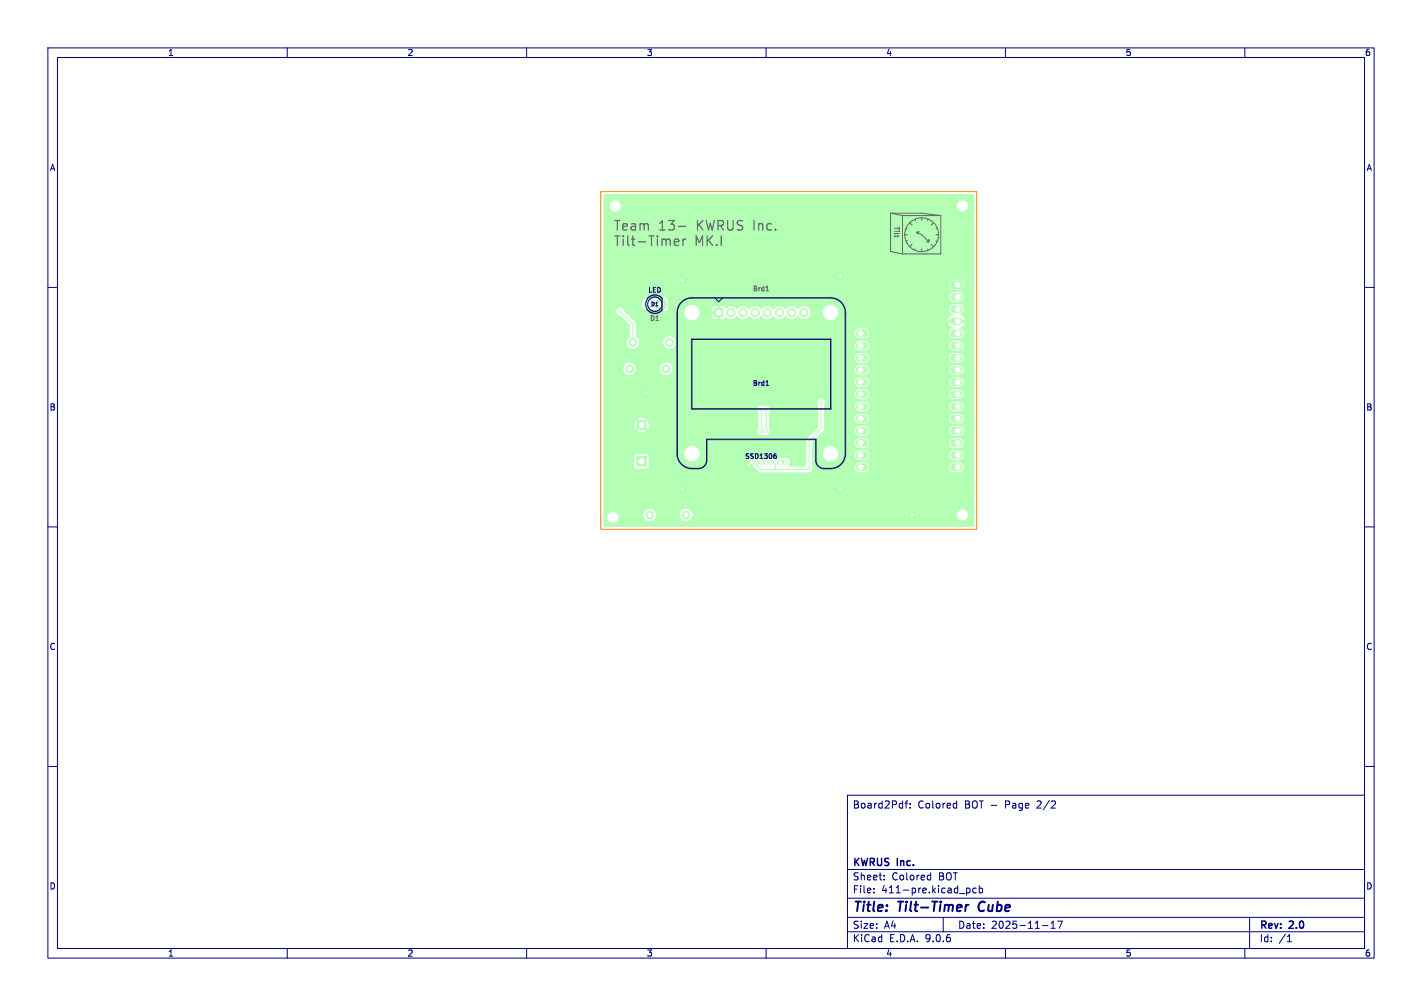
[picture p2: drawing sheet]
<svg xmlns="http://www.w3.org/2000/svg" width="297mm" height="210mm" viewBox="0 0 297 210" stroke-linecap="round" stroke-linejoin="round" font-family="sans-serif">
<g fill="#b3ffb3" stroke="#b3ffb3" stroke-width=".21">
<path d="M156.6 96.1h.8v.8h-.8z"/>
<path d="M149.3 64.4h1.7v1.7h-1.7z"/>
<path d="M198.5 58.7h2.4l.2 .2-.1 1.2-.2 .2-2.2-.1-.1-.2z"/>
<path d="M137.1 62.6h1.8v1.8h-1.8z"/>
<path d="M133 95.3h2v2h-2z"/>
<circle cx="158" cy="96.5" r=".42"/>
<circle cx="164" cy="96.5" r=".42"/>
<circle cx="159" cy="96.5" r=".42"/>
<circle cx="160" cy="96.5" r=".42"/>
<circle cx="161" cy="96.5" r=".42"/>
<circle cx="162" cy="96.5" r=".42"/>
<circle cx="163" cy="96.5" r=".42"/>
<circle cx="152.7" cy="65.3" r=".85"/>
<circle cx="155.2" cy="65.3" r=".85"/>
<circle cx="157.7" cy="65.3" r=".85"/>
<circle cx="160.3" cy="65.3" r=".85"/>
<circle cx="162.8" cy="65.3" r=".85"/>
<circle cx="165.4" cy="65.3" r=".85"/>
<circle cx="167.9" cy="65.3" r=".85"/>
<circle cx="131.5" cy="77" r=".8"/>
<circle cx="139.1" cy="77" r=".8"/>
<circle cx="143.3" cy="107.5" r=".8"/>
<circle cx="135.7" cy="107.5" r=".8"/>
<circle cx="135.5" cy="63.5" r=".9"/>
<circle cx="132.2" cy="71.5" r=".8"/>
<circle cx="139.8" cy="71.5" r=".8"/>
<circle cx="134" cy="88.7" r="1"/>
<circle cx="190.5" cy="107.5" r=".3"/>
<circle cx="135" cy="82" r=".3"/>
<circle cx="142.5" cy="102" r=".3"/>
<circle cx="175.5" cy="102" r=".3"/>
<circle cx="142.5" cy="58.5" r=".3"/>
<circle cx="175.5" cy="57.5" r=".3"/>
<circle cx="129.5" cy="65" r=".3"/>
<circle cx="159" cy="85.5" r=".3"/>
<circle cx="159" cy="90" r=".3"/>
<circle cx="160" cy="85.5" r=".3"/>
<circle cx="160" cy="90" r=".3"/>
<circle cx="171.5" cy="84" r=".3"/>
</g>
<g fill="none" stroke="#b3ffb3" stroke-width="1.6">
<path d="M179.5 69.6h1M179.5 72.2h1M179.5 74.7h1M179.5 77.2h1M179.5 79.8h1M199.3 62h1M199.3 64.5h1M199.3 67.1h1M199.3 69.6h1M199.3 72.2h1M199.3 74.7h1M199.3 77.2h1"/>
<path d="M199.3 79.8h1M179.5 82.3h1M179.5 84.9h1M179.5 87.4h1M179.5 89.9h1M179.5 92.5h1M179.5 95h1M179.5 97.6h1M199.3 82.3h1M199.3 84.9h1M199.3 87.4h1M199.3 89.9h1"/>
<path d="M199.3 92.5h1M199.3 95h1M199.3 97.6h1"/>
</g>
<path d="M129.5 65l2.7 2.7v3.8M159 85.5v4.5M160 85.5v4.5M162 96.5v1.5M171.5 84v5.5l-2.5 2.5v6h-10.1l-.9-.9v-.6" fill="none" stroke="#b3ffb3" stroke-width=".21"/>
<path d="M126.1 40.5h77.3l.1 18.3h-2.2l-.4-.4-2.3 .1-.3 .3v1.3l.3 .3h2.3l.4-.3v-1.3h2.2v3.3h-2.2l-.2-.6-.4-.4-1.5-.1a1 1 0 0 0-.8 1.6h-59l-.2-.4-.9-.1v1h-.5v-1h-.8l-.5 .4a1.42 1.42 0 0 0-2 0 1.42 1.42 0 0 0 0 2 1.42 1.42 0 0 0 2.1 0l.4 .4h.8v-1h.5v1l.9-.1 .2-.3v-.7h-1v-.5h1v-.7h59l.6 .4h1.4l.5-.2 .4-.7h2.2v4.7h-2a1.55 1.55 0 0 0-1.2-1.1v-.1a1.02 1.02 0 0 0 1-1 1.02 1.02 0 0 0-.9-1.1l-1.4 .1a1 1 0 0 0-.5 1.5h-23.4l-.1-.2a1.6 1.6 0 0 0-1.7-1.2 1.6 1.6 0 0 0-1.4 1.5h-2.7v-.2a1.4 1.4 0 0 0-1.2-1.1 1.4 1.4 0 0 0-1.4 .7 1.48 1.48 0 0 0-2.5 0 1.48 1.48 0 0 0-2.6 0 1.48 1.48 0 0 0-2.5 0 1.48 1.48 0 0 0-2.5 0 1.48 1.48 0 0 0-2.6 0 1.57 1.57 0 0 0-2.4-.2l-.3-.4-.8-.1v.9h-.5v-.9h-.7l-.4 .4v.7h.9l-.1 .1h-3.5a1.61 1.61 0 0 0-2.4-1.2 1.61 1.61 0 0 0 0 2.7 1.61 1.61 0 0 0 2.4-1.2v-.3h3.5l.1 .4h-.9v.7l.4 .4h.7v-.9h.5v.9h.8l.3-.4a1.52 1.52 0 0 0 2.4-.3 1.48 1.48 0 0 0 2.6 0 1.48 1.48 0 0 0 2.5 0 1.48 1.48 0 0 0 2.5 0 1.48 1.48 0 0 0 2.6 0 1.48 1.48 0 0 0 2.5 0 1.4 1.4 0 0 0 1.6 .7 1.4 1.4 0 0 0 1-1.4h2.7v.2a1.61 1.61 0 0 0 1.7 1.5 1.61 1.61 0 0 0 1.5-1.8h23.4l.7 .5v.1a1.36 1.36 0 0 0-1.2 1.1h1.6v.5l-1.6 .1a1.55 1.55 0 0 0 1.2 1v.2a1.06 1.06 0 0 0-.9 1.1h-16.8l-.1-.6-.4-.4-1.6-.1a1.01 1.01 0 0 0-.9 1 1.01 1.01 0 0 0 .9 1l1.6-.1 .4-.4 .1-.4h16.8l.1 .4 .4 .4 1.6 .1a1.05 1.05 0 0 0 .9-1.1 1.05 1.05 0 0 0-1-1v-.1a1.36 1.36 0 0 0 1.2-1.1h-1v-.5h3v5.4h-2.2a1.01 1.01 0 0 0-.9-1.1l-1.6 .2-.4 .4-.1 .5h-16.8a1.01 1.01 0 0 0-.9-1.1h-1.2l-.5 .3h-37.8a1.3 1.3 0 0 0-1.3-1.2 1.3 1.3 0 0 0-1.3 1.2h-5l-.2-.6-.5-.5v-2.8l-2.5-2.5a.82 .82 0 0 0-.8-.8 .82 .82 0 0 0-.8 .8 .82 .82 0 0 0 .8 .8l2.1 2.1v2.4a1.31 1.31 0 0 0 0 2.3 1.31 1.31 0 0 0 1.9-1.2h5v.2a1.3 1.3 0 0 0 1.4 1.2 1.3 1.3 0 0 0 1.2-1.4h37.8l-.1 .1a1.01 1.01 0 0 0 .6 1.7l1.6-.2 .4-.4 .1-.4h16.8l.2 .6 .7 .4 1.5-.2 .4-.4 .2-.4h2.2v2.6h-2.2a1.01 1.01 0 0 0-.9-1.1l-1.6 .1-.4 .4-.1 .6h-16.8a1.01 1.01 0 0 0-.9-1.1h-1.4a1.01 1.01 0 0 0-.7 1.1 1.01 1.01 0 0 0 .9 .9l1.6-.1 .4-.4 .1-.4h16.8l.2 .5 .7 .4 1.5-.1 .4-.4 .2-.4h2.2v2.5h-2.2a1.01 1.01 0 0 0-.9-1.1l-1.6 .1-.4 .5-.1 .5h-16.8a1.01 1.01 0 0 0-.9-1.1l-1.4 .1-.3 .2-.3 .4h-38.2a1.3 1.3 0 0 0-1.3-1.2 1.3 1.3 0 0 0-1.3 1.2h-5v-.2a1.3 1.3 0 0 0-2.1-.7 1.3 1.3 0 0 0 .3 2.2 1.3 1.3 0 0 0 1.8-1.3h5v.2a1.3 1.3 0 0 0 1.4 1.2 1.3 1.3 0 0 0 1.2-1.4h38.2a1.01 1.01 0 0 0 .8 1.3l1.6-.1 .4-.4 .1-.4h16.8l.2 .6 .7 .3 1.5-.1 .4-.4 .2-.4h2.2v2.6h-2.2a1.01 1.01 0 0 0-.9-1.1l-1.6 .1-.4 .4-.1 .6h-16.8a1.01 1.01 0 0 0-.9-1.1h-1.4a1.01 1.01 0 0 0-.7 1.1 1.01 1.01 0 0 0 .9 .9l1.6-.1 .4-.5 .1-.3h16.8l.2 .5 .7 .4 1.5-.1 .4-.5 .2-.3h2.2v2.5h-2.2a1.01 1.01 0 0 0-.9-1.1l-1.6 .1-.4 .4-.1 .6h-16.8a1.01 1.01 0 0 0-.9-1.1h-1.4a1.01 1.01 0 0 0-.7 1.1 1.01 1.01 0 0 0 .9 .9l1.6-.1 .4-.4 .1-.4h16.8a1.01 1.01 0 0 0 .9 .9l1.5-.1 .4-.4 .2-.4h2.2v2.5h-2.2a1.01 1.01 0 0 0-.9-1.1l-1.6 .2-.4 .4-.1 .5h-16.8a1.01 1.01 0 0 0-.9-1.1l-8.3 .1a.82 .82 0 0 0-1.2-.6 .82 .82 0 0 0-.2 1.3v.8h-10.1a.9 .9 0 0 0-1.4-.6 .82 .82 0 0 0-1 .2 .82 .82 0 0 0 0 1.1v2.5h-22.9l-.3-.8-.7 .8-.4-.4 .7-.8a1.49 1.49 0 0 0-1.7 .1l.8 .7-.4 .4-.8-.7a1.49 1.49 0 0 0 .1 1.7l.7-.8 .4 .4-.7 .8a1.49 1.49 0 0 0 1.7-.1l-.8-.7 .4-.4 .7 .8 .3-1h22.9v.8a.86 .86 0 0 0 0 1.2 .86 .86 0 0 0 1.2 .1 .82 .82 0 0 0 1-.2 .82 .82 0 0 0 0-1.1v-3.3l.2-.7h10.1v3.8l-2.5 2.6v2.8h-22.3a1.6 1.6 0 0 0-1.9-1.4 1.6 1.6 0 0 0-1.2 2.1h-7.5l-.4-.5h-2.2l-.4 .4v2.2l.4 .4 2.3-.1 .3-.4v-2h7.5a1.61 1.61 0 0 0 1.9 1 1.61 1.61 0 0 0 1.2-1.7h22.3l-.1 2.8h-3.6l-.1-.2a.98 .98 0 0 0 .1-1.3 .98 .98 0 0 0-1.3-.2l-6.1-.1-.2 .7h-.3v-.7a.55 .55 0 0 0-.7 .7h.9a.25 .25 0 0 0-.2 .3 .25 .25 0 0 0 .3 .1l.2 .7h-.5v-.6h-.7v.4l.4 .2h1l1.3 1.2h10.1a.61 .61 0 0 0 .7-.5v-5.8l2.5-2.6v-5.1l.2-.7h6.9a1 1 0 0 0-.7 1.1 1 1 0 0 0 .9 .9l1.6-.2 .4-.4 .1-.4 16.8 .1a1 1 0 0 0 .9 .9l1.5-.2 .4-.4 .2-.4h2.2v2.6h-2.2l-.2-.6-.4-.4-1.5-.1a1.01 1.01 0 0 0-.9 1.1h-16.8l-.1-.6-.4-.4-1.6-.1a1.01 1.01 0 0 0-.9 1 1.01 1.01 0 0 0 .9 1l1.6-.1 .4-.4 .1-.4h16.8a1.01 1.01 0 0 0 .9 .9l1.5-.1 .4-.4 .2-.4h2.2v2.5h-2.2a1.01 1.01 0 0 0-.9-1.1l-1.6 .1-.4 .5-.1 .5h-16.8a1.01 1.01 0 0 0-.9-1.1l-1.4 .1a1.01 1.01 0 0 0-.7 1 1.01 1.01 0 0 0 .9 .9l1.6-.1 .4-.4 .1-.4 16.8 .1a.99 .99 0 0 0 .9 .8l1.5-.1 .4-.4 .2-.4h2.2v2.6h-2.2l-.2-.6-.4-.4-1.5-.1a1.01 1.01 0 0 0-.9 1.1h-16.8l-.1-.6-.4-.4-1.6-.1a1.01 1.01 0 0 0-.9 1 1.01 1.01 0 0 0 .9 1l1.6-.1 .4-.5 .1-.3h16.8l.3 .6 .6 .3 1.5-.1 .4-.5 .2-.3h2.2v2.5h-2.2a1.01 1.01 0 0 0-.9-1.1l-1.6 .1-.4 .4-.1 .6h-16.8a1.01 1.01 0 0 0-.9-1.1h-1.4l-.6 .6h-3.5a1.61 1.61 0 0 0-2.5-1.2 1.61 1.61 0 0 0 0 2.7 1.61 1.61 0 0 0 2.5-1.2v-.3h3.5v.1a1.01 1.01 0 0 0 .8 1.3l1.6-.1 .4-.4 .1-.4h16.8a1.01 1.01 0 0 0 .9 .9l1.5-.1 .4-.4 .2-.4h2.2v2.5h-2.2a1.01 1.01 0 0 0-.9-1.1l-1.4 .1a1.01 1.01 0 0 0-.7 1h-16.8l-.1-.5-.4-.4-1.6-.2a1.01 1.01 0 0 0-.9 1.1 1.01 1.01 0 0 0 .9 1l1.6-.2 .4-.4 .1-.4h16.8a1.01 1.01 0 0 0 .9 1l1.5-.2 .4-.4 .2-.4h2.2v9.8h-58.9a1.3 1.3 0 0 0-1.3-1.2 1.3 1.3 0 0 0-1.3 1.2h-5v-.2a1.3 1.3 0 0 0-2.2-.7 1.3 1.3 0 0 0 .4 2.2 1.3 1.3 0 0 0 1.8-1.3h5v.2a1.3 1.3 0 0 0 1.4 1.2 1.3 1.3 0 0 0 1.2-1.4h58.9v2.5l-.1 .1-77.4-.1z" fill="#b3ffb3"/>
<g fill="#fff" stroke="#fff" stroke-width=".21">
<circle cx="190.5" cy="107.5" r=".15"/>
<circle cx="135" cy="82" r=".15"/>
<circle cx="142.5" cy="102" r=".15"/>
<circle cx="175.5" cy="102" r=".15"/>
<circle cx="142.5" cy="58.5" r=".15"/>
<circle cx="175.5" cy="57.5" r=".15"/>
<circle cx="129.5" cy="65" r=".15"/>
<circle cx="159" cy="85.5" r=".15"/>
<circle cx="159" cy="90" r=".15"/>
<circle cx="160" cy="85.5" r=".15"/>
<circle cx="160" cy="90" r=".15"/>
<circle cx="171.5" cy="84" r=".15"/>
<circle cx="201" cy="107.5" r="1.05"/>
<circle cx="128" cy="108" r="1.05"/>
<circle cx="128.5" cy="43" r="1.05"/>
<circle cx="201" cy="43" r="1.05"/>
<circle cx="158" cy="96.5" r=".25"/>
<circle cx="164" cy="96.5" r=".25"/>
<circle cx="157" cy="96.5" r=".25"/>
<circle cx="159" cy="96.5" r=".25"/>
<circle cx="160" cy="96.5" r=".25"/>
<circle cx="161" cy="96.5" r=".25"/>
<circle cx="162" cy="96.5" r=".25"/>
<circle cx="163" cy="96.5" r=".25"/>
<circle cx="144.5" cy="94.7" r="1.35"/>
<circle cx="144.5" cy="65.3" r="1.35"/>
<circle cx="173.5" cy="94.7" r="1.35"/>
<circle cx="173.5" cy="65.3" r="1.35"/>
<circle cx="150.1" cy="65.3" r=".5"/>
<circle cx="152.7" cy="65.3" r=".5"/>
<circle cx="155.2" cy="65.3" r=".5"/>
<circle cx="157.7" cy="65.3" r=".5"/>
<circle cx="160.3" cy="65.3" r=".5"/>
<circle cx="162.8" cy="65.3" r=".5"/>
<circle cx="165.4" cy="65.3" r=".5"/>
<circle cx="167.9" cy="65.3" r=".5"/>
<circle cx="200.1" cy="59.5" r=".5"/>
<circle cx="200.1" cy="62" r=".5"/>
<circle cx="200.1" cy="64.5" r=".5"/>
<circle cx="200.1" cy="67.1" r=".5"/>
<circle cx="200.1" cy="69.6" r=".5"/>
<circle cx="200.1" cy="72.2" r=".5"/>
<circle cx="200.1" cy="74.7" r=".5"/>
<circle cx="200.1" cy="77.2" r=".5"/>
<circle cx="200.1" cy="79.8" r=".5"/>
<circle cx="200.1" cy="82.3" r=".5"/>
<circle cx="200.1" cy="84.9" r=".5"/>
<circle cx="200.1" cy="87.4" r=".5"/>
<circle cx="200.1" cy="89.9" r=".5"/>
<circle cx="200.1" cy="92.5" r=".5"/>
<circle cx="200.1" cy="95" r=".5"/>
<circle cx="200.1" cy="97.6" r=".5"/>
<circle cx="179.7" cy="97.6" r=".5"/>
<circle cx="179.7" cy="95" r=".5"/>
<circle cx="179.7" cy="92.5" r=".5"/>
<circle cx="179.7" cy="89.9" r=".5"/>
<circle cx="179.7" cy="87.4" r=".5"/>
<circle cx="179.7" cy="84.9" r=".5"/>
<circle cx="179.7" cy="82.3" r=".5"/>
<circle cx="179.7" cy="79.8" r=".5"/>
<circle cx="179.7" cy="77.2" r=".5"/>
<circle cx="179.7" cy="74.7" r=".5"/>
<circle cx="179.7" cy="72.2" r=".5"/>
<circle cx="179.7" cy="69.6" r=".5"/>
<circle cx="131.5" cy="77" r=".4"/>
<circle cx="139.1" cy="77" r=".4"/>
<circle cx="143.3" cy="107.5" r=".4"/>
<circle cx="135.7" cy="107.5" r=".4"/>
<circle cx="138" cy="63.5" r=".45"/>
<circle cx="135.5" cy="63.5" r=".45"/>
<circle cx="132.2" cy="71.5" r=".4"/>
<circle cx="139.8" cy="71.5" r=".4"/>
<circle cx="134" cy="96.3" r=".5"/>
<circle cx="134" cy="88.7" r=".5"/>
</g>
<g fill="none" stroke="#626262" stroke-width=".21">
<path d="M186 44.5v8l2.5 .5M186 44.5h6.5l4 .5M186 44.5l2.5 .5M188.5 45v8M188.5 45h8M189 49h.5M189.2 47.7l.3 .1M189.5 50.3l-.3 .1M190 46.5l.5 .5M190.5 51l-.5 .5M191.1 45.8l.1 .2M191.1 51.9l-.1 .3"/>
<path d="M191.5 48.5l.1 .4M191.5 48.5l1 .5 1.5 1.5M191.9 48.4l-.4 .1M192.5 45.5v.5M192.5 52v.5M193.5 50.5h.5M193.7 52l.2 .3M193.8 45.7l-.1 .3M194 50v.5M194.5 51l.5 .5M195 46.5l-.5 .5M195.5 50.3l.3 .1"/>
<path d="M195.5 49h.5M195.8 47.6l-.3 .2M196.5 45v8h-8M135.1 62.4a1.89 1.89 0 0 1 3.2 0M135.7 62.4a1.5 1.5 0 0 1 2.1 0M135.7 64.6a1.5 1.5 0 0 0 2.1 0M138.3 64.6a1.89 1.89 0 0 1-3.2 0M144.4 70.7h29.2v14.7h-29.2zM160 60.7h.5M172.1 97.9h1.4a3.2 3.2 0 0 0 3.1-3.2v-29.4a3.2 3.2 0 0 0-3.1-3.2h-29a3.2 3.2 0 0 0-3.1 3.2v29.4a3.2 3.2 0 0 0 3.1 3.2h1.4a1.81 1.81 0 0 0 1.8-1.8v-4.3h22.6v4.3a1.81 1.81 0 0 0 1.8 1.8"/>
<circle cx="192.5" cy="49" r="3.5"/>
</g>
<path d="M140.8 50.6l1-.2-.1-.4-.6-.1-.3 .3 .1 .9h.8M141.7 47.3h1.5M142.6 49.9v1.3M143.2 49.9l-.4 .1-.2 .3" fill="none" stroke="#626262" stroke-width=".25"/>
<g fill="none" stroke="#000080" stroke-width=".21">
<path d="M10 10h277v190h-277zM12 12h273v186h-273zM60 10v2M110 10v2M160 10v2M210 10v2M260 10v2M10 60h2M135.4 62.2a1.9 1.9 0 0 1 2.9 .1v2.4a1.9 1.9 0 0 1-2.8 .2 1.9 1.9 0 0 1-.1-2.7zM144.5 70.9h29v14.4h-29zM149.3 62.2l.8 .8 .8-.8M285 60h2"/>
<path d="M160 80.5h.5M161.8 95.1l.4 .2-.1 .3-.3 .1M161.9 94.7h.2M172.1 97.8h1.4a3 3 0 0 0 3-3.1v-29.4a3 3 0 0 0-3-3.1h-29a3 3 0 0 0-3 3.1v29.4a3 3 0 0 0 3 3.1h1.4a1.7 1.7 0 0 0 1.7-1.7v-4.4h22.8v4.4a1.7 1.7 0 0 0 1.7 1.7M10 110h2M285 110h2M10 160h2M177 166h108v32h-108zM189 167.7h.6M189.6 167.2l-.4 .2v1.3M190.1 168.6v.1M190.1 167.8v.1"/>
<path d="M199.4 167.7l.4 .1M199.8 167.2v1.5M199.8 168.6l-.4 .1M285 160h2M60 198v2M110 198v2M160 198v2M177 194.5h108M177 191.5h108M177 187.5h108M177 181.5h108M182.5 186.3v.1"/>
<path d="M182.5 185.5v.1M184.7 183.6v.1M184.7 182.8v.1M194 182.7l.4 .1M194.4 182.2v1.5M194.4 183.6l-.4 .1M197 191.5v3M201.9 185.5l.4-.1 .3 .3-.1 .6h-.6M203.9 185.5l-.4-.1-.3 .3 .1 .6h.6M204.5 185.5l.5-.1 .2 .3-.1 .6h-.6M204.5 184.9v1.5M210 198v2"/>
<path d="M217.7 193.2h1.2M219.5 193.8h.9M219.5 192.7l.5-.4v1.5M220.9 192.3h1l-.7 1.5M260 198v2M261 191.5v6.5M268.9 196.6h.8M269 195.5l.3-.4v1.5"/>
<circle cx="136.8" cy="63.5" r="1.5"/>
</g>
<path d="M201.8 188.9l-.2 1.3M202.3 188.9l-.4 .1-.2 .3M204.7 188.5l-.3 .9 .2 .7" fill="none" stroke="#000080" stroke-width=".4"/>
<path d="M125.5 40h78.5v70.5h-78.5z" fill="none" stroke="#ff8000" stroke-width=".21"/>
<g font-size="2.8" fill="#626262">
<text x="128" y="48.3">Team</text>
<text x="128" y="51.5">Tilt-Timer</text>
<text x="137.6" y="48.3">13-</text>
<text x="145.1" y="51.5">MK.I</text>
<text x="145.7" y="48.3">KWRUS Inc.</text>
</g>
<g font-size="2.8" fill="#000080">
<text x="178" y="190.9">Title:</text>
<text x="187.7" y="190.9">Tilt-Timer</text>
<text x="205.2" y="190.9">Cube</text>
</g>
<g font-size="2.1" fill="#000080">
<text x="178" y="169">Board2Pdf:</text>
<text x="191.7" y="169">Colored</text>
<text x="201.5" y="169">BOT -</text>
<text x="210.2" y="169">Page</text>
<text x="217" y="169">2/2</text>
<text x="178" y="184">Sheet:</text>
<text x="178" y="181.2">KWRUS</text>
<text x="186.2" y="184">Colored</text>
<text x="187.5" y="181.2">Inc.</text>
<text x="196.1" y="184">BOT</text>
<text x="178" y="186.7">File:</text>
<text x="184.1" y="186.7">411-pre.kicad_pcb</text>
<text x="178" y="196.9">KiCad</text>
<text x="178" y="194.1">Size:</text>
<text x="184.7" y="194.1">A4</text>
<text x="185.7" y="196.9">E.D.A.</text>
<text x="193.3" y="196.9">9.0.6</text>
<text x="200" y="194.1">Date:</text>
<text x="207" y="194.1">2025-11-17</text>
<text x="263" y="194.3">Rev:</text>
<text x="263" y="196.9">Id:</text>
<text x="267.1" y="196.9">/1</text>
<text x="269.4" y="194.3">2.0</text>
</g>
<g font-size="1.8" fill="#000080">
<text x="35" y="11.9">1</text>
<text x="85" y="11.9">2</text>
<text x="135" y="11.9">3</text>
<text x="185" y="11.9">4</text>
<text x="235" y="11.9">5</text>
<text x="285" y="11.9">6</text>
<text x="10.3" y="35.9">A</text>
<text x="285.4" y="35.9">A</text>
<text x="10.3" y="85.9">B</text>
<text x="285.3" y="85.9">B</text>
<text x="10.3" y="135.9">C</text>
<text x="285.3" y="135.9">C</text>
<text x="10.3" y="185.9">D</text>
<text x="285.3" y="185.9">D</text>
<text x="35" y="199.9">1</text>
<text x="85" y="199.9">2</text>
<text x="135" y="199.9">3</text>
<text x="185" y="199.9">4</text>
<text x="235" y="199.9">5</text>
<text x="285" y="199.9">6</text>
</g>
<g font-size="1.4" fill="#626262">
<text x="186.7" y="47.2" transform="rotate(90 186.7 47.2)">Tilt</text>
<text x="157.1" y="61">Brd1</text>
<text x="135.7" y="67.2">D1</text>
</g>
<g font-size="1.4" fill="#000080">
<text x="135.3" y="61.3">LED</text>
<text x="157.1" y="80.7">Brd1</text>
<text x="155.5" y="96">SSD1306</text>
</g>
<text font-size="1.1" fill="#000080" x="135.9" y="64.1">D1</text>
</svg>
